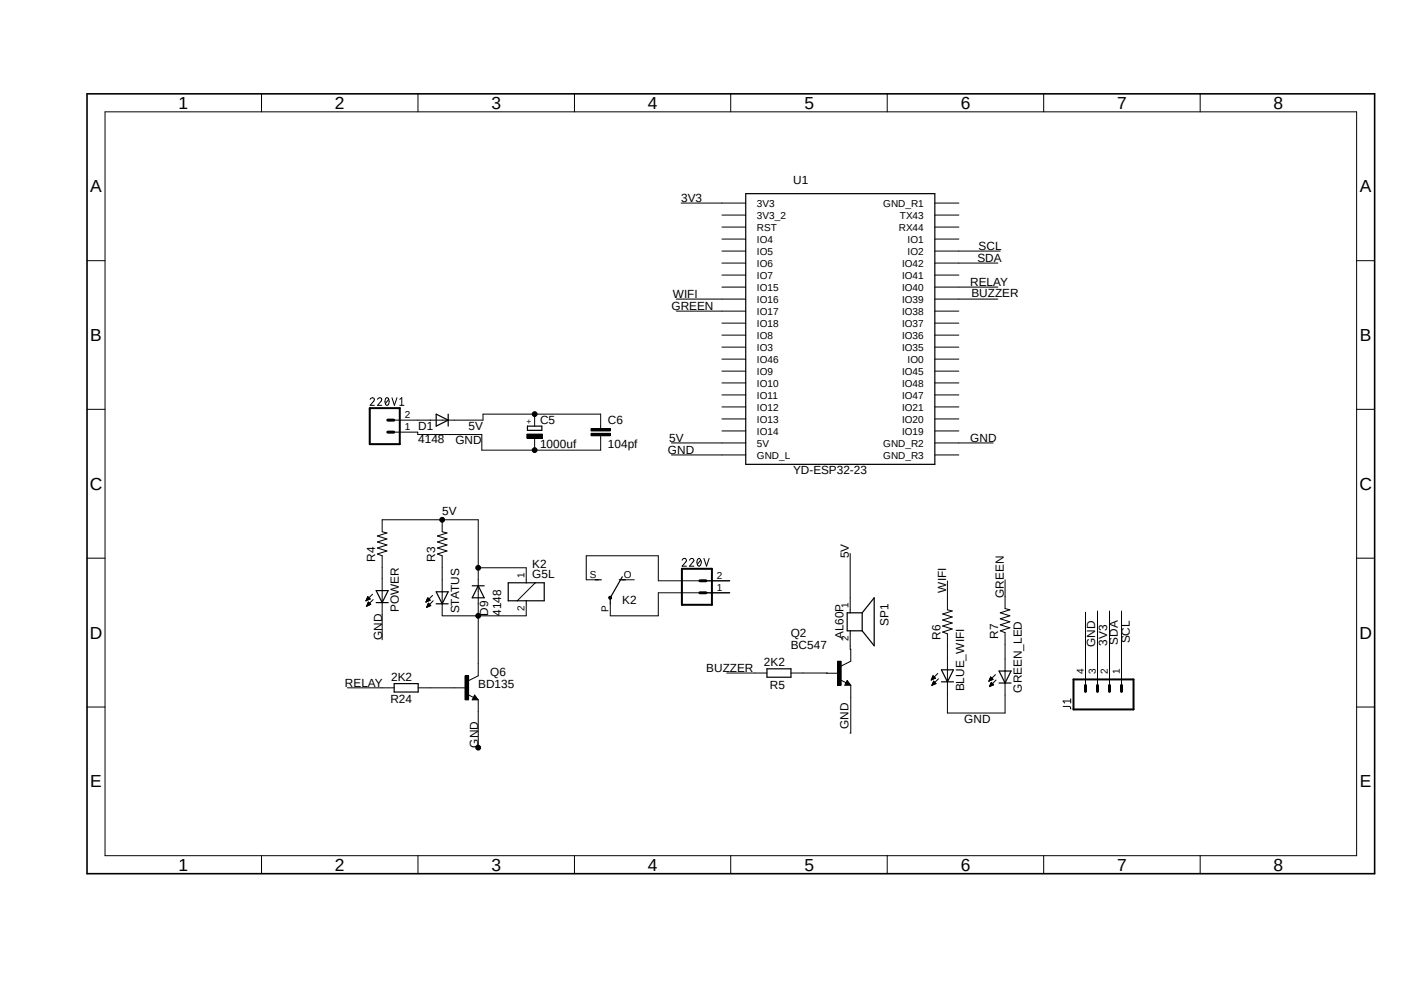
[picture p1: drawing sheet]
<svg xmlns="http://www.w3.org/2000/svg" width="297mm" height="210mm" viewBox="0 0 297 210" stroke-linecap="round" stroke-linejoin="round" font-family="sans-serif">
<path d="M18.1 19.6l273.1 165.7M291.2 19.6l-273.1 165.7" fill="none" stroke="#fff" stroke-width=".21"/>
<g fill="none" stroke="#000" stroke-width=".21">
<path d="M55.3 19.9v3.8M88.4 19.9v3.8M121.5 19.9v3.8M154.6 19.9v3.8M187.7 19.9v3.8M220.8 19.9v3.8M253.9 19.9v3.8M22.2 23.7h264.8v157.4h-264.8zM18.4 55.2h3.8M144.1 43h13.7M152.7 45.5h5.1M152.7 48h5.1"/>
<path d="M152.7 50.6h5.1M152.7 53.1h5.1M152.7 55.7h5.1M152.7 58.2h5.1M197.8 43h5.1M197.8 45.5h5.1M197.8 48h5.1M197.8 50.6h5.1M197.8 53.1h13.8M197.8 55.7h13.3M197.8 58.2h5.1M287 55.2h3.8"/>
<path d="M143.1 63.3h14.7M143.1 65.8h14.7M152.7 60.7h5.1M152.7 68.4h5.1M152.7 70.9h5.1M152.7 73.4h5.1M152.7 76h5.1M152.7 78.5h5.1M197.8 60.7h13.3M197.8 63.3h13.3M197.8 65.8h5.1M197.8 68.4h5.1"/>
<path d="M197.8 70.9h5.1M197.8 73.4h5.1M197.8 76h5.1M197.8 78.5h5.1M18.4 86.6h3.8M78.3 84.5a.44 .44 0 0 1 .6-.3 .44 .44 0 0 1 .2 .7l-.8 .9h.9M79.9 84.5a.44 .44 0 0 1 .6-.3 .44 .44 0 0 1 .1 .7l-.7 .9h.9M81.7 84.2h.2a.93 .93 0 0 1 0 1.6 1.06 1.06 0 0 1-.2-1.6zM82.3 84.5l-.8 .9M82.9 84.2l.5 1.6 .6-1.6M83.3 91.4h5.1v.5h13.5v3.3h25.2v-3M83.3 88.9h18.9v-1.3h24.9v3.1"/>
<path d="M84.6 85.8h.9M84.6 84.5l.4-.3v1.6M91 88.9h.1M111.5 91.9h3.3v.8h-3.3zM113.1 87.6v2.6M113.1 92.7v2.5M125 91.7h4.1v.5h-4.1zM125 90.7h4.1v.5h-4.1zM142.1 93.7h15.7M142.1 96.3h15.7M152.7 81h5.1M152.7 83.6h5.1"/>
<path d="M152.7 86.1h5.1M152.7 88.6h5.1M152.7 91.2h5.1M197.8 81h5.1M197.8 83.6h5.1M197.8 86.1h5.1M197.8 88.6h5.1M197.8 91.2h5.1M197.8 93.7h12.3M197.8 96.3h5.1M287 86.6h3.8M18.4 118.1h3.8"/>
<path d="M93.6 110v2.5l1 .3-2.1 .6 2.1 .6-2.1 .7 2.1 .6-2.1 .7 2.1 .6-2.1 .6 1.1 .4v12.7h17.7v-3.2M144.3 118.5a.46 .46 0 0 1 .6-.4 .46 .46 0 0 1 .2 .8l-.8 .9h.9M145.9 118.5a.45 .45 0 0 1 .6-.4 .45 .45 0 0 1 .1 .8l-.7 .9h.9M147.7 118.2h.2a.96 .96 0 0 1 0 1.6 1.04 1.04 0 0 1-.2-1.6zM148.2 118.5l-.7 .9M148.9 118.2l.6 1.6 .5-1.6M179.9 117.1v12.6M287 118.1h3.8M77.4 127.1h.1M77.5 127h.2M77.5 126.9h.4M77.6 126.8h.5"/>
<path d="M77.6 128.3h.1M77.6 126.7h.7M77.6 128.2h.2M77.6 126.7h.6M77.6 128.1h.4M77.7 126.6h.4M77.7 128h.5M77.7 127.9h.7M77.7 126.5h.4M77.7 126.4h.3M77.8 127.8h.6M77.8 126.3h.1"/>
<path d="M77.8 127.7h.5M77.8 127.6h.4M77.8 127.6h.3M77.9 127.5h.1M77.9 127.4l.5 .5-.8 .4zM78.3 126.7l-.5-.5-.4 .9M78.3 126.7l-.9 .4M78.8 125.7l-1.4 1.4M78.9 126.9l-1.3 1.4M80.9 135.4v-17.8l-1.1-.4 2.1-.6-2.1-.6 2.1-.7-2.1-.6 2.1-.7-2.1-.6 2.1-.6-1-.3v-2.5h20.3v33l-2.1 1M90.1 127.4h.1M90.2 127.3h.1"/>
<path d="M90.2 127.2h.3M90.3 127.1h.5M90.3 127h.7M90.3 128.4h.1M90.3 126.9h.6M90.3 126.8h.5M90.3 128.4h.3M90.4 126.7h.4M90.4 128.3h.4M90.4 128.2h.7M90.4 126.7h.3M90.4 128.1h.7"/>
<path d="M90.5 126.6h.1M90.5 128h.5M90.5 126.5l.5 .5-.9 .4zM90.5 127.9h.4M90.5 127.8h.3M90.6 127.7h.1M90.6 127.6l.5 .5-.8 .4zM91.5 126l-1.4 1.4M91.6 127.1l-1.3 1.4M101.2 120.1h10.1v3.2M113.2 123.3l-3.8 3.8M126.6 122.7h-2.6v-5.1h15.3v5.3h15.1"/>
<path d="M128.9 126.2h.4v.5l-.2 .1-.2-.1zM131.7 122.7h2.5M154.4 125.4h-15.1v4.9h-10.2v-2.5M177.2 139.9h.8v5.1h-.8zM179.9 133.5l.1 6.4-2 1M212.6 122.7v6.1l1.1 .2-2.1 .7 2.1 .6-2.1 .6 2.1 .7-2.1 .6 2.1 .6-2.1 .7 1 .4v17h-12.2v-16.8l-1-.4 2.1-.6-2.1-.6 2.1-.7-2.1-.6 2.1-.6-2.1-.7 2.1-.6-1.1-.3v-6.1M229.7 129.5v15.5M232.2 129.3v15.7M234.7 129.3v15.7M237.3 129.3v15.7M18.4 149.6h3.8M73.5 145.5h9.9"/>
<path d="M88.5 145.5h10.1M98.4 143h.7v5.1h-.7zM98.9 146.9l1.3 .7M100.4 147.1l.8 1h-1.3zM101.2 148.1v10.1M153.8 142.4h8.5M167.3 142.4l10.2 .1M177.8 143.8l1.2 .7M179.2 144l.8 1h-1.3zM180 145v10.1h-.2M197.1 143.8h.1M197.1 143.7h.3"/>
<path d="M197.1 143.6h.5M197.2 144.9h.1M197.2 143.6h.6M197.2 143.5h.7M197.2 143.4h.6M197.2 144.9h.3M197.3 143.3h.4M197.3 144.8h.4M197.3 144.7h.6M197.3 143.2h.3M197.3 144.6h.7M197.4 143.1h.1"/>
<path d="M197.4 144.5h.5M197.4 143l-.4 .9M197.4 143l.5 .5-.9 .4M197.4 143h.1M197.4 144.4h.4M197.4 144.4h.3M197.5 144.3h.2M197.5 144.1l-.4 .9M197.5 144.1l.5 .6-.9 .3M197.5 144.1h.1M198.4 142.5l-1.4 1.4M198.5 143.6l-1.4 1.4"/>
<path d="M209.3 144.1h.1M209.3 144h.2M209.3 143.9h.5M209.3 143.8h.7M209.4 143.7h.7M209.4 145.2h.1M209.4 145.2h.2M209.4 143.6h.6M209.4 145h.4M209.5 144.9h.6M209.5 143.6h.4M209.5 143.5h.3"/>
<path d="M209.5 144.9h.7M209.5 143.4h.2M209.5 144.8h.6M209.6 143.3h.1M209.6 144.7h.4M209.6 143.3l-.4 .8M209.6 143.3l.5 .5-.9 .3M209.6 144.6h.3M209.7 144.5h.1M209.7 144.4h.1M209.7 144.4l.5 .5-.9 .4zM210.6 142.7l-1.4 1.4"/>
<path d="M210.7 143.9l-1.4 1.4M224.9 149.5h1.3a.4 .4 0 0 1 .3 .5M226.5 147.9v.9M226.5 148.3h-1.6l.4 .5M287 149.6h3.8M55.3 181.1v3.8M88.4 181.1v3.8M121.5 181.1v3.8M154.6 181.1v3.8M187.7 181.1v3.8M220.8 181.1v3.8M253.9 181.1v3.8"/>
<circle cx="113.1" cy="87.6" r=".51"/>
<circle cx="113.1" cy="95.2" r=".51"/>
<circle cx="93.5" cy="110" r=".51"/>
<circle cx="101.2" cy="130.3" r=".51"/>
<circle cx="101.2" cy="120.1" r=".51"/>
<circle cx="101.2" cy="158.2" r=".51"/>
</g>
<g fill="none" stroke="#000" stroke-width=".25">
<path d="M157.8 41h40v57.3h-40zM92.3 87.6l2.5 1.3-2.5 1.3zM94.8 87.6v2.6M111.6 90.2h3v.9h-3zM79.6 125h2.5l-1.2 2.5zM79.6 127.5h2.5M92.3 125.2h2.5l-1.2 2.6zM92.3 127.8h2.5M99.9 124h2.5M101.2 124l1.2 2.5h-2.5zM107.5 123.3h7.6v3.8h-7.6zM125.9 122.7h1.3"/>
<path d="M131 122.7h1.3M131.7 122l-2.6 4.5v1.3M182.4 129.7h-3.2v3.8h3.2M182.4 129.7v3.8M182.4 129.7l2.6-3.2v10.2l-2.6-3.2M83.4 144.7h5.1v1.7h-5.1zM100.4 147.6l.1 .2h-.3l.2-.5 .5 .7h-.7M162.3 141.5h5v1.8h-5zM179.2 144.5l.2 .2h-.4l.2-.5 .5 .7h-.7M199.2 141.7h2.5l-1.3 2.6zM199.2 144.3h2.5M211.4 142h2.5l-1.3 2.5z"/>
<path d="M211.4 144.5h2.5"/>
</g>
<g fill="#000">
<path d="M111.5 91.9h3.3v.8h-3.3z" fill-rule="evenodd"/>
<path d="M125 91.7h4.1v.5h-4.1z" fill-rule="evenodd"/>
<path d="M125 90.7h4.1v.5h-4.1z" fill-rule="evenodd"/>
<path d="M128.9 126.2h.4v.5l-.2 .1-.2-.1z" fill-rule="evenodd"/>
<path d="M177.2 139.9h.8v5.1h-.8z" fill-rule="evenodd"/>
<path d="M98.4 143h.7v5.1h-.7z" fill-rule="evenodd"/>
<circle cx="113.1" cy="87.6" r=".51"/>
<circle cx="113.1" cy="95.2" r=".51"/>
<circle cx="93.5" cy="110" r=".51"/>
<circle cx="101.2" cy="130.3" r=".51"/>
<circle cx="101.2" cy="120.1" r=".51"/>
<circle cx="101.2" cy="158.2" r=".51"/>
</g>
<path d="M78.2 86.4h6.4v7.6h-6.4zM144.3 120.4h6.3v7.6h-6.3zM227.1 143.8h12.7v6.3h-12.7z" fill="none" stroke="#000" stroke-width=".42"/>
<path d="M82 88.9h1.3M82 91.4h1.3M148.1 122.9h1.2M148.1 125.4h1.2M229.7 145v1.3M232.2 145v1.3M234.7 145v1.3M237.3 145v1.3" fill="none" stroke="#000" stroke-width=".63"/>
<path d="M18.4 19.9h272.4v165h-272.4z" fill="none" stroke="#000" stroke-width=".34"/>
<g font-size="3.7">
<text x="37.8" y="23.1">1</text>
<text x="70.9" y="23.1">2</text>
<text x="104" y="23.1">3</text>
<text x="137.1" y="23.1">4</text>
<text x="170.2" y="23.1">5</text>
<text x="203.3" y="23.1">6</text>
<text x="236.3" y="23.1">7</text>
<text x="269.4" y="23.1">8</text>
<text x="19.1" y="40.7">A</text>
<text x="287.7" y="40.7">A</text>
<text x="19.1" y="72.2">B</text>
<text x="287.7" y="72.2">B</text>
<text x="19" y="103.7">C</text>
<text x="287.6" y="103.7">C</text>
<text x="19" y="135.2">D</text>
<text x="287.6" y="135.2">D</text>
<text x="19.1" y="166.6">E</text>
<text x="287.7" y="166.6">E</text>
<text x="37.8" y="184.3">1</text>
<text x="70.9" y="184.3">2</text>
<text x="104" y="184.3">3</text>
<text x="137.1" y="184.3">4</text>
<text x="170.2" y="184.3">5</text>
<text x="203.3" y="184.3">6</text>
<text x="236.3" y="184.3">7</text>
<text x="269.4" y="184.3">8</text>
</g>
<g font-size="2.5">
<text x="167.8" y="39">U1</text>
<text x="144.1" y="42.7">3V3</text>
<text x="207" y="52.9">SCL</text>
<text x="206.8" y="55.4">SDA</text>
<text x="142.1" y="65.6">GREEN</text>
<text x="142.3" y="63">WIFI</text>
<text x="205.3" y="60.5">RELAY</text>
<text x="205.5" y="62.8">BUZZER</text>
<text x="114.3" y="89.7">C5</text>
<text x="128.6" y="89.8">C6</text>
<text x="88.5" y="93.8">4148</text>
<text x="88.5" y="91">D1</text>
<text x="96.3" y="94">GND</text>
<text x="99.1" y="90.9">5V</text>
<text x="114.3" y="94.8">1000uf</text>
<text x="128.6" y="94.9">104pf</text>
<text x="141.6" y="93.5">5V</text>
<text x="205.3" y="93.5">GND</text>
<text x="141.3" y="96">GND</text>
<text x="167.8" y="100.3">YD-ESP32-23</text>
<text x="93.6" y="109">5V</text>
<text x="79.4" y="118.9" transform="rotate(-90 79.4 118.9)">R4</text>
<text x="92.1" y="118.9" transform="rotate(-90 92.1 118.9)">R3</text>
<text x="179.6" y="118.1" transform="rotate(-90 179.6 118.1)">5V</text>
<text x="112.6" y="122.3">G5L</text>
<text x="112.6" y="120.1">K2</text>
<text x="200.2" y="125.5" transform="rotate(-90 200.2 125.5)">WIFI</text>
<text x="84.4" y="129.5" transform="rotate(-90 84.4 129.5)">POWER</text>
<text x="97.1" y="129.8" transform="rotate(-90 97.1 129.8)">STATUS</text>
<text x="103.2" y="130.3" transform="rotate(-90 103.2 130.3)">D9</text>
<text x="106" y="130.3" transform="rotate(-90 106 130.3)">4148</text>
<text x="131.7" y="127.8">K2</text>
<text x="212.4" y="126.5" transform="rotate(-90 212.4 126.5)">GREEN</text>
<text x="80.9" y="135.4" transform="rotate(-90 80.9 135.4)">GND</text>
<text x="167.3" y="137.4">BC547</text>
<text x="167.3" y="134.8">Q2</text>
<text x="178.5" y="135.3" transform="rotate(-90 178.5 135.3)">AL60P</text>
<text x="188" y="132.5" transform="rotate(-90 188 132.5)">SP1</text>
<text x="199" y="135.4" transform="rotate(-90 199 135.4)">R6</text>
<text x="211.2" y="135.1" transform="rotate(-90 211.2 135.1)">R7</text>
<text x="231.7" y="136.9" transform="rotate(-90 231.7 136.9)">GND</text>
<text x="234.2" y="136.7" transform="rotate(-90 234.2 136.7)">3V3</text>
<text x="236.5" y="136.4" transform="rotate(-90 236.5 136.4)">SDA</text>
<text x="239.1" y="136.1" transform="rotate(-90 239.1 136.1)">SCL</text>
<text x="103.7" y="143">Q6</text>
<text x="149.4" y="142.2">BUZZER</text>
<text x="161.6" y="140.9">2K2</text>
<text x="73" y="145.3">RELAY</text>
<text x="82.6" y="148.8">R24</text>
<text x="82.8" y="144">2K2</text>
<text x="101.2" y="145.5">BD135</text>
<text x="162.9" y="145.7">R5</text>
<text x="204" y="146.3" transform="rotate(-90 204 146.3)">BLUE_WIFI</text>
<text x="216.2" y="146.6" transform="rotate(-90 216.2 146.6)">GREEN_LED</text>
<text x="179.5" y="154.2" transform="rotate(-90 179.5 154.2)">GND</text>
<text x="204" y="152.9">GND</text>
<text x="101.2" y="158.2" transform="rotate(-90 101.2 158.2)">GND</text>
</g>
<g font-size="2.1">
<text x="160.1" y="43.7">3V3</text>
<text x="160.1" y="46.3">3V3_2</text>
<text x="186.9" y="43.7">GND_R1</text>
<text x="190.4" y="46.3">TX43</text>
<text x="160.1" y="48.8">RST</text>
<text x="160.1" y="51.4">IO4</text>
<text x="160.1" y="53.9">IO5</text>
<text x="190.2" y="48.8">RX44</text>
<text x="192" y="51.4">IO1</text>
<text x="192" y="53.9">IO2</text>
<text x="160.1" y="56.4">IO6</text>
<text x="160.1" y="59">IO7</text>
<text x="190.8" y="56.4">IO42</text>
<text x="190.8" y="59">IO41</text>
<text x="160.1" y="61.5">IO15</text>
<text x="160.1" y="64.1">IO16</text>
<text x="190.8" y="61.5">IO40</text>
<text x="190.8" y="64.1">IO39</text>
<text x="160.1" y="66.6">IO17</text>
<text x="160.1" y="69.1">IO18</text>
<text x="160.1" y="71.7">IO8</text>
<text x="190.8" y="66.6">IO38</text>
<text x="190.8" y="69.1">IO37</text>
<text x="190.8" y="71.7">IO36</text>
<text x="160.1" y="74.2">IO3</text>
<text x="160.1" y="76.8">IO46</text>
<text x="190.8" y="74.2">IO35</text>
<text x="192" y="76.8">IO0</text>
<text x="160.1" y="79.3">IO9</text>
<text x="160.1" y="81.8">IO10</text>
<text x="190.8" y="79.3">IO45</text>
<text x="190.8" y="81.8">IO48</text>
<text x="85.6" y="88.5">2</text>
<text x="160.1" y="84.3">IO11</text>
<text x="160.1" y="86.9">IO12</text>
<text x="160.1" y="89.4">IO13</text>
<text x="190.8" y="84.3">IO47</text>
<text x="190.8" y="86.9">IO21</text>
<text x="190.8" y="89.4">IO20</text>
<text x="85.6" y="91.1">1</text>
<text x="160.1" y="91.9">IO14</text>
<text x="160.1" y="94.5">5V</text>
<text x="186.9" y="94.5">GND_R2</text>
<text x="190.8" y="91.9">IO19</text>
<text x="160.1" y="97">GND_L</text>
<text x="186.9" y="97">GND_R3</text>
<text x="111" y="122.3" transform="rotate(-90 111 122.3)">1</text>
<text x="124.8" y="122.3">S</text>
<text x="132" y="122.3">O</text>
<text x="151.7" y="125.1">1</text>
<text x="151.7" y="122.6">2</text>
<text x="111" y="129.3" transform="rotate(-90 111 129.3)">2</text>
<text x="128.7" y="129.5" transform="rotate(-90 128.7 129.5)">P</text>
<text x="179.5" y="128.7" transform="rotate(-90 179.5 128.7)">1</text>
<text x="179.5" y="135.6" transform="rotate(-90 179.5 135.6)">2</text>
<text x="229.3" y="142.7" transform="rotate(-90 229.3 142.7)">4</text>
<text x="231.9" y="142.7" transform="rotate(-90 231.9 142.7)">3</text>
<text x="234.4" y="142.7" transform="rotate(-90 234.4 142.7)">2</text>
<text x="236.9" y="142.7" transform="rotate(-90 236.9 142.7)">1</text>
</g>
<text font-size="1.8" x="112.5" y="89.8" transform="rotate(-90 112.5 89.8)">+</text>
</svg>
